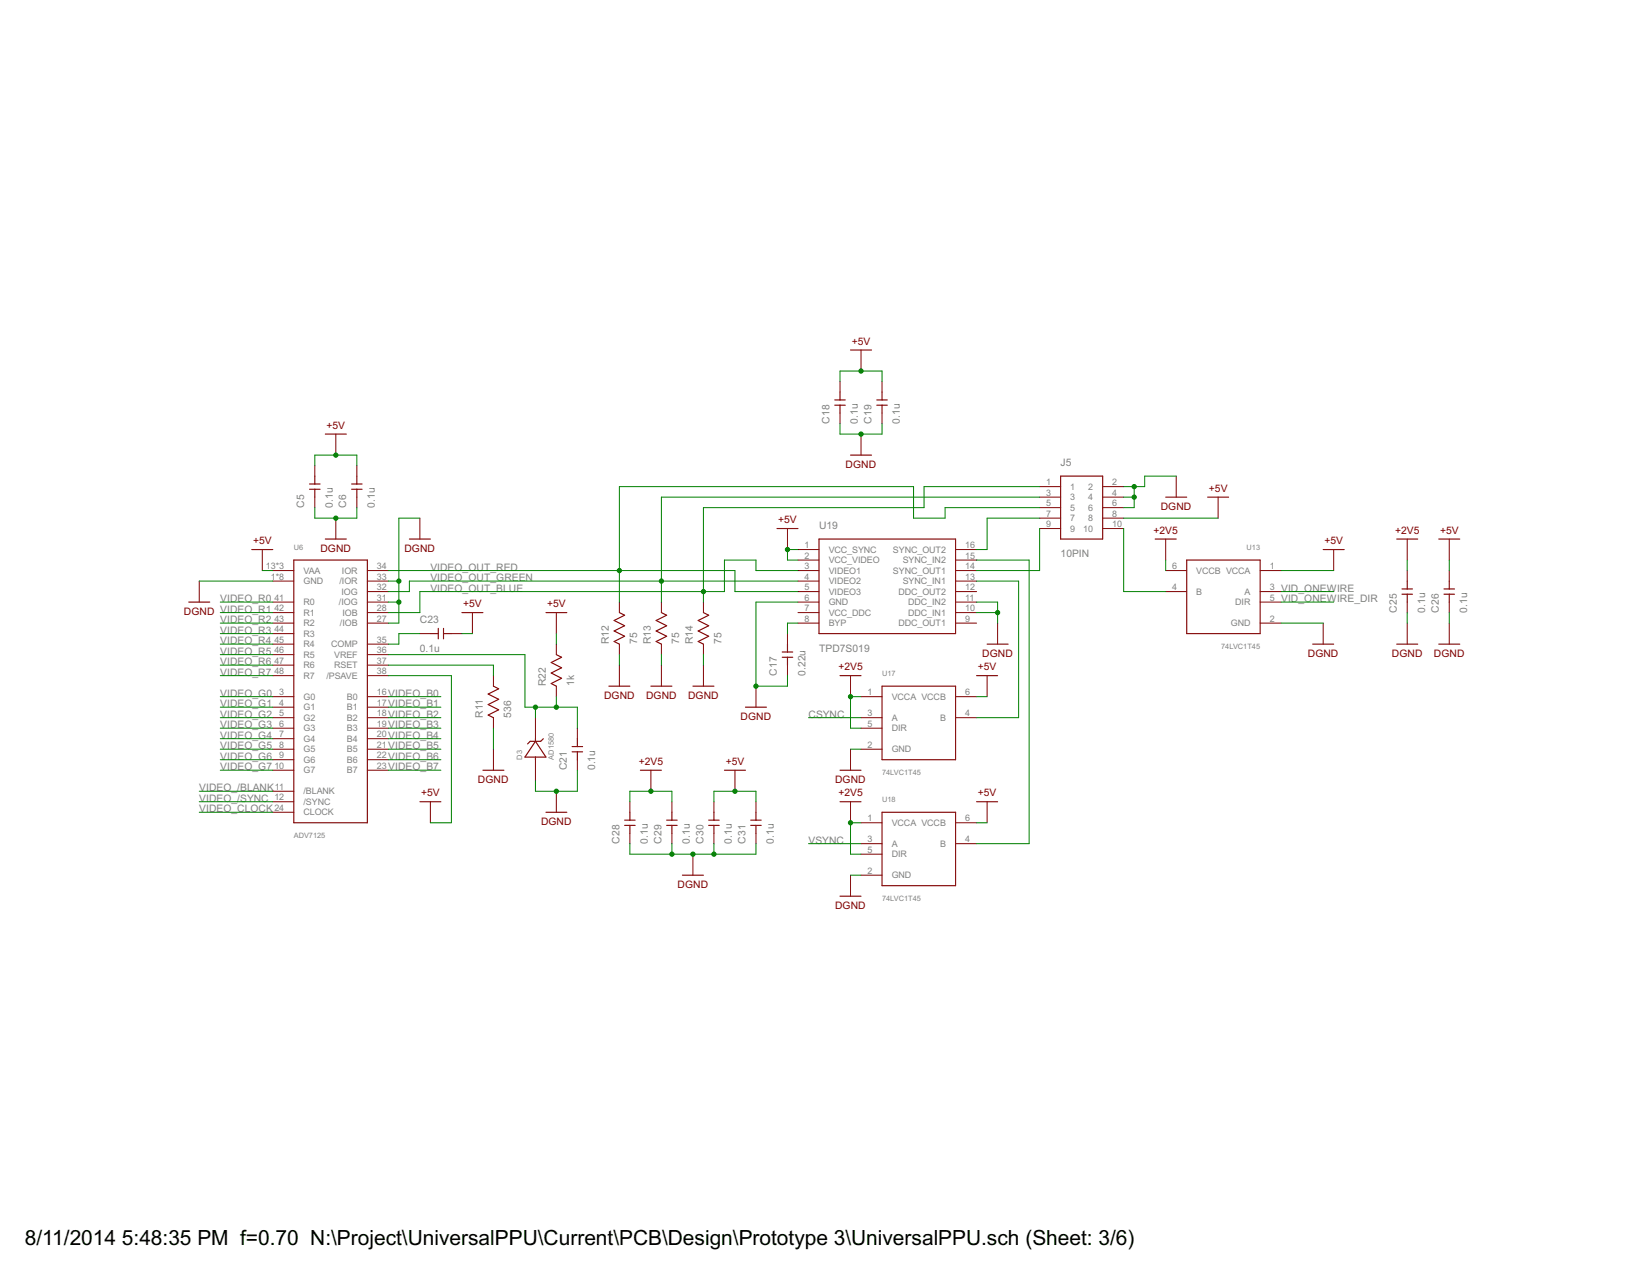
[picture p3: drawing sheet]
<svg xmlns="http://www.w3.org/2000/svg" width="279mm" height="216mm" viewBox="0 0 279 216" stroke-linecap="round" stroke-linejoin="round" font-family="sans-serif">
<g fill="none" stroke="#800000" stroke-width=".17">
<path d="M145.7 59.2v3.6M53.3 78.8v1.8M56.8 73.4v3.6M60.4 78.8v1.8M142.2 64.6v1.7M142.2 69.9v1.8M145.7 73.4v3.6M149.3 64.6v1.7M149.3 69.9v1.8M33.7 98.3v3.6M44.4 93v3.5M46.2 96.5h3.5"/>
<path d="M46.2 98.3h3.5M53.3 84.1v1.8M56.8 87.7v3.5M60.4 84.1v1.8M62.2 96.5h3.5M62.2 98.3h3.5M71.1 87.7v3.5M133.3 89.4v3.6M135 93h3.6M135 94.8h3.6M135 96.5h3.6M135 98.3h3.6"/>
<path d="M161.7 93h3.6M161.7 94.8h3.6M161.7 96.5h3.6M161.7 98.3h3.6M175.9 85.9h3.6M175.9 84.1h3.6M175.9 82.3h3.6M175.9 87.7h3.6M175.9 89.4h3.6M186.6 85.9h3.6M186.6 84.1h3.6M186.6 82.3h3.6"/>
<path d="M186.6 87.7h3.6M186.6 89.4h3.6M197.3 96.5h3.5M197.3 91.2v3.6M199.1 80.6v3.5M206.1 84.1v3.6M213.3 96.5h3.5M225.7 93v3.5M238.1 91.2v3.6M238.1 96.5v1.8M245.3 91.2v3.6M245.3 96.5v1.8"/>
<path d="M46.2 117.9h3.5M46.2 101.9h3.5M46.2 103.7h3.5M46.2 105.4h3.5M46.2 119.7h3.5M46.2 109h3.5M46.2 110.8h3.5M46.2 112.5h3.5M46.2 114.3h3.5M46.2 107.2h3.5M62.2 117.9h3.5M62.2 100.1h3.5"/>
<path d="M62.2 101.9h3.5M62.2 103.7h3.5M62.2 105.4h3.5M62.2 119.7h3.5M62.2 109h3.5M62.2 110.8h3.5M62.2 112.5h3.5M62.2 114.3h3.5M71.1 107.2h1.7M76.4 107.2h1.8M79.9 103.7v3.5M83.5 114.3v1.8"/>
<path d="M94.1 103.7v3.5M94.1 109v1.8M94.1 116.1v1.8M104.8 101.9v1.8M104.8 109v1.8M104.8 112.5v3.6M111.9 101.9v1.8M111.9 109v1.8M111.9 112.5v3.6M119 101.9v1.8M119 109v1.8M119 112.5v3.6"/>
<path d="M127.9 116.1v3.6M133.3 107.2v1.8M133.3 112.5v1.8M135 100.1h3.6M135 101.9h3.6M135 103.7h3.6M135 105.4h3.6M143.9 114.3v3.6M145.7 117.9h3.6M161.7 117.9h3.6M161.7 100.1h3.6M161.7 101.9h3.6"/>
<path d="M161.7 103.7h3.6M161.7 105.4h3.6M167 114.3v3.6M168.8 105.4v3.6M197.3 100.1h3.5M213.3 100.1h3.5M213.3 101.9h3.5M213.3 105.4h3.5M223.9 105.4v3.6M238.1 101.9v1.8M238.1 105.4v3.6M245.3 101.9v1.8"/>
<path d="M245.3 105.4v3.6M46.2 121.4h3.5M46.2 123.2h3.5M46.2 126.8h3.5M46.2 125h3.5M46.2 128.5h3.5M46.2 130.3h3.5M46.2 133.9h3.5M46.2 135.7h3.5M46.2 137.4h3.5M62.2 121.4h3.5M62.2 123.2h3.5"/>
<path d="M62.2 126.8h3.5M62.2 125h3.5M62.2 128.5h3.5M62.2 130.3h3.5M72.8 135.7v3.5M83.5 121.4v1.8M83.5 126.8v3.5M90.6 121.4v3.6M90.6 128.5v3.6M94.1 133.9v3.5M97.7 123.2v1.8M97.7 128.5v1.8"/>
<path d="M106.6 135.7v1.7M110.2 130.3v3.6M113.7 135.7v1.7M120.8 135.7v1.7M124.4 130.3v3.6M127.9 135.7v1.7M143.9 126.8v3.5M143.9 135.7v3.5M145.7 121.4h3.6M145.7 123.2h3.6M145.7 126.8h3.6M145.7 139.2h3.6"/>
<path d="M161.7 121.4h3.6M161.7 139.2h3.6M167 135.7v3.5M106.6 141v1.7M113.7 141v1.7M117.3 144.5v3.6M120.8 141v1.7M127.9 141v1.7M143.9 148.1v3.5M145.7 142.7h3.6M145.7 144.5h3.6M145.7 148.1h3.6"/>
<path d="M161.7 142.7h3.6"/>
</g>
<g fill="none" stroke="#800000" stroke-width=".19">
<path d="M143.9 59.2h3.6M55.1 73.4h3.5M141.3 68.6h1.7M141.3 67.7h1.7M142.2 66.3v1.4M142.2 68.6v1.3M143.9 77h3.6M148.4 68.6h1.8M148.4 67.7h1.8M149.3 66.3v1.4M149.3 68.6v1.3M42.6 93h3.6"/>
<path d="M49.7 94.8h12.5v44.4h-12.5zM52.4 82.8h1.8M52.4 81.9h1.8M53.3 80.6v1.3M53.3 82.8v1.3M55.1 91.2h3.5M59.5 82.8h1.8M59.5 81.9h1.8M60.4 80.6v1.3M60.4 82.8v1.3M69.3 91.2h3.5M131.5 89.4h3.5"/>
<path d="M138.6 91.2h23.1v16h-23.1zM179.5 80.6h7.1v10.6h-7.1zM195.5 91.2h3.6M197.3 84.1h3.5M200.8 94.8h12.5v12.4h-12.5zM204.4 84.1h3.5M223.9 93h3.6M236.4 91.2h3.5M237.3 99.7h1.7M238.1 98.3v1.4M243.5 91.2h3.5M244.4 99.7h1.7"/>
<path d="M245.3 98.3v1.4M31.9 101.9h3.6M72.8 107.2h1.4M74.2 106.3v1.8M75.1 107.2h1.3M75.1 106.3v1.8M78.2 103.7h3.5M83.5 116.1l.9 .4-1.8 .9 1.8 .9-1.8 .9 1.8 .9-1.8 .9 .9 .4M92.4 103.7h3.5M94.1 110.8l.9 .4-1.7 .9 1.7 .9-1.7 .9 1.7 .9-1.7 .9 .8 .4M103 116.1h3.6M104.8 103.7l.9 .4-1.8 .9 1.8 .9-1.8 .9 1.8 .9-1.8 .8 .9 .5"/>
<path d="M110.2 116.1h3.5M111.9 103.7l.9 .4-1.8 .9 1.8 .9-1.8 .9 1.8 .9-1.8 .8 .9 .5M117.3 116.1h3.5M119 103.7l.9 .4-1.7 .9 1.7 .9-1.7 .9 1.7 .9-1.7 .8 .8 .5M126.2 119.7h3.5M132.4 111.2h1.8M132.4 110.3h1.8M133.3 109v1.3M133.3 111.2v1.3M142.2 114.3h3.5M149.3 116.1h12.4v12.4h-12.4zM165.3 114.3h3.5"/>
<path d="M167 109h3.6M222.1 109h3.6M236.4 109h3.5M237.3 100.5h1.7M238.1 100.5v1.4M243.5 109h3.5M244.4 100.5h1.7M245.3 100.5v1.4M71.1 135.7h3.5M81.7 130.3h3.6M90.6 125.4l1.8 2.7h-3.6zM90.6 125v.4"/>
<path d="M90.6 128.1v.4M91.9 125l-.4 .4h-1.8l-.4 .5M92.4 137.4h3.5M96.8 127.2h1.8M96.8 126.3h1.8M97.7 125v1.3M97.7 127.2v1.3M105.7 139.7h1.8M105.7 138.8h1.8M106.6 137.4v1.4M106.6 139.7v1.3M108.4 130.3h3.5"/>
<path d="M112.8 139.7h1.8M112.8 138.8h1.8M113.7 137.4v1.4M113.7 139.7v1.3M119.9 139.7h1.8M119.9 138.8h1.8M120.8 137.4v1.4M120.8 139.7v1.3M122.6 130.3h3.6M127 139.7h1.8M127 138.8h1.8M127.9 137.4v1.4"/>
<path d="M127.9 139.7v1.3M142.2 130.3h3.5M142.2 135.7h3.5M149.3 137.4h12.4v12.5h-12.4zM165.3 135.7h3.5M115.5 148.1h3.5M142.2 151.6h3.5"/>
</g>
<g fill="none" stroke="#008000" stroke-width=".17">
<path d="M53.3 78.8v-1.8h7.1v1.8M142.2 64.6v-1.8h7.1v1.8M142.2 71.7v1.7h7.1v-1.7M33.7 98.3h12.5M44.4 96.5h1.8M53.3 85.9v1.8h7.1v-1.8M65.7 96.5h58.7v3.6h10.6M65.7 98.3h1.8M71.1 87.7h-3.6v17.7h-1.8M135 96.5h-7.1v-1.7h-5.3v5.3h-51.5v3.6h-5.4M135 93h-1.7v1.8h1.7M135 98.3h-65.7v1.8h-3.6"/>
<path d="M165.3 94.8h8.9v47.9h-8.9M165.3 98.3h7.1v23.1h-7.1M175.9 87.7h-8.9v5.3h-1.7M175.9 89.4v7.1h-10.6M175.9 85.9h-16v1.8h-5.3v-5.4h-49.8v19.6M175.9 84.1h-64v17.8M175.9 82.3h-19.5v3.6h-37.4v16M190.2 87.7h15.9M190.2 84.1h1.7M190.2 89.4v10.7h7.1M191.9 82.3v3.6h-1.7M197.3 94.8v1.7"/>
<path d="M199.1 80.6h-5.4v1.7h-3.5M216.8 96.5h8.9M238.1 94.8v1.7M245.3 94.8v1.7M37.3 117.9h8.9M37.3 107.2h8.9M37.3 114.3h8.9M37.3 101.9h8.9M37.3 103.7h8.9M37.3 105.4h8.9M37.3 109h8.9M37.3 110.8h8.9"/>
<path d="M37.3 112.5h8.9M37.3 119.7h8.9M65.7 117.9h8.9M65.7 114.3h10.7v24.9h-3.6M65.7 101.9h1.8M65.7 112.5h17.8v1.8M65.7 110.8h23.1v8.9h8.9v3.5M65.7 119.7h8.9M71.1 107.2h-3.6v1.8h-1.8M78.2 107.2h1.7M90.6 119.7v1.7M94.1 107.2v1.8"/>
<path d="M94.1 117.9v1.8M104.8 110.8v1.7M111.9 110.8v1.7M119 110.8v1.7M135 101.9h-7.1v14.2h5.4v-1.8M135 105.4h-1.7v1.8M145.7 117.9h-1.8v5.3h1.8M165.3 117.9h1.7M165.3 101.9h3.5v3.5M165.3 103.7h3.5M216.8 101.9h8.9M216.8 105.4h7.1"/>
<path d="M216.8 100.1h8.9M238.1 103.7v1.7M245.3 103.7v1.7M33.7 133.9h12.5M33.7 135.7h12.5M33.7 137.4h12.5M37.3 123.2h8.9M37.3 126.8h8.9M37.3 121.4h8.9M37.3 125h8.9M37.3 128.5h8.9M37.3 130.3h8.9"/>
<path d="M65.7 123.2h8.9M65.7 126.8h8.9M65.7 121.4h8.9M65.7 125h8.9M65.7 128.5h8.9M65.7 130.3h8.9M83.5 123.2v3.6M97.7 130.3v3.6h-7.1v-1.8M106.6 135.7v-1.8h7.1v1.8M120.8 135.7v-1.8h7.1v1.8M136.8 121.4h8.9M143.9 126.8h1.8"/>
<path d="M145.7 139.2h-1.8v5.3h1.8M165.3 139.2h1.7M106.6 142.7v1.8h21.3v-1.8M113.7 142.7v1.8M120.8 142.7v1.8M136.8 142.7h8.9M143.9 148.1h1.8"/>
</g>
<g fill="#008000" stroke="#008000" stroke-width=".17">
<circle cx="124.4" cy="133.9" r=".36"/>
<circle cx="133.3" cy="93" r=".36"/>
<circle cx="145.7" cy="62.8" r=".36"/>
<circle cx="56.8" cy="77" r=".36"/>
<circle cx="110.2" cy="133.9" r=".36"/>
<circle cx="143.9" cy="117.9" r=".36"/>
<circle cx="143.9" cy="139.2" r=".36"/>
<circle cx="117.3" cy="144.5" r=".36"/>
<circle cx="113.7" cy="144.5" r=".36"/>
<circle cx="120.8" cy="144.5" r=".36"/>
<circle cx="127.9" cy="116.1" r=".36"/>
<circle cx="168.8" cy="103.7" r=".36"/>
<circle cx="145.7" cy="73.4" r=".36"/>
<circle cx="56.8" cy="87.7" r=".36"/>
<circle cx="67.5" cy="101.9" r=".36"/>
<circle cx="67.5" cy="98.3" r=".36"/>
<circle cx="94.1" cy="133.9" r=".36"/>
<circle cx="191.9" cy="84.1" r=".36"/>
<circle cx="191.9" cy="82.3" r=".36"/>
<circle cx="104.8" cy="96.5" r=".36"/>
<circle cx="111.9" cy="98.3" r=".36"/>
<circle cx="119" cy="100.1" r=".36"/>
<circle cx="90.6" cy="119.7" r=".36"/>
<circle cx="94.1" cy="119.7" r=".36"/>
</g>
<g font-size="4">
<text x="4.2" y="210.7">8/11/2014</text>
<text x="20.6" y="210.7">5:48:35 PM f=0.70 N:\Project\UniversalPPU\Current\PCB\Design\Prototype 3\UniversalPPU.sch (Sheet: 3/6)</text>
</g>
<g font-size="1.9" fill="#800000">
<text x="144.1" y="58.3">+5V</text>
<text x="55.3" y="72.6">+5V</text>
<text x="143.1" y="79.1">DGND</text>
<text x="204.6" y="83.2">+5V</text>
<text x="131.7" y="88.6">+5V</text>
<text x="196.4" y="86.2">DGND</text>
<text x="42.8" y="92.1">+5V</text>
<text x="54.2" y="93.4">DGND</text>
<text x="68.4" y="93.4">DGND</text>
<text x="195.2" y="90.3">+2V5</text>
<text x="224.1" y="92.1">+5V</text>
<text x="236.1" y="90.3">+2V5</text>
<text x="243.7" y="90.3">+5V</text>
<text x="31.1" y="104">DGND VIDEO_R1</text>
<text x="78.4" y="102.8">+5V</text>
<text x="92.6" y="102.8">+5V</text>
<text x="141.9" y="113.4">+2V5</text>
<text x="165.5" y="113.4">+5V</text>
<text x="166.2" y="111.1">DGND</text>
<text x="221.3" y="111.1">DGND</text>
<text x="235.5" y="111.1">DGND</text>
<text x="242.7" y="111.1">DGND</text>
<text x="102.2" y="118.2">DGND</text>
<text x="109.3" y="118.2">DGND</text>
<text x="116.4" y="118.2">DGND</text>
<text x="125.3" y="121.8">DGND</text>
<text x="108.1" y="129.4">+2V5</text>
<text x="122.8" y="129.4">+5V</text>
<text x="71.3" y="134.8">+5V</text>
<text x="80.9" y="132.5">DGND</text>
<text x="141.3" y="132.5">DGND</text>
<text x="141.9" y="134.8">+2V5</text>
<text x="165.5" y="134.8">+5V</text>
<text x="91.6" y="139.6">DGND</text>
<text x="114.7" y="150.2">DGND</text>
<text x="141.3" y="153.8">DGND</text>
</g>
<g font-size="1.9" fill="#808080">
<text x="140.4" y="71.7" transform="rotate(-90 140.4 71.7)">C18</text>
<text x="145.2" y="71.7" transform="rotate(-90 145.2 71.7)">0.1u</text>
<text x="147.5" y="71.7" transform="rotate(-90 147.5 71.7)">C19</text>
<text x="152.3" y="71.7" transform="rotate(-90 152.3 71.7)">0.1u</text>
<text x="179.5" y="78.8">J5</text>
<text x="51.5" y="85.9" transform="rotate(-90 51.5 85.9)">C5</text>
<text x="56.3" y="85.9" transform="rotate(-90 56.3 85.9)">0.1u</text>
<text x="58.6" y="85.9" transform="rotate(-90 58.6 85.9)">C6</text>
<text x="63.4" y="85.9" transform="rotate(-90 63.4 85.9)">0.1u</text>
<text x="138.6" y="89.4">U19</text>
<text x="179.5" y="94.2">10PIN</text>
<text x="37.3" y="101.9">VIDEO_R0</text>
<text x="72.8" y="96.5">VIDEO_OUT_RED</text>
<text x="72.8" y="98.3">VIDEO_OUT_GREEN</text>
<text x="72.8" y="100.1">VIDEO_OUT_BLUE</text>
<text x="216.8" y="100.1">VID_ONEWIRE</text>
<text x="216.8" y="101.9">VID_ONEWIRE_DIR</text>
<text x="37.3" y="105.4">VIDEO_R2</text>
<text x="37.3" y="107.2">VIDEO_R3</text>
<text x="71.1" y="105.4">C23</text>
<text x="236.4" y="103.7" transform="rotate(-90 236.4 103.7)">C25</text>
<text x="241.2" y="103.7" transform="rotate(-90 241.2 103.7)">0.1u</text>
<text x="243.5" y="103.7" transform="rotate(-90 243.5 103.7)">C26</text>
<text x="248.3" y="103.7" transform="rotate(-90 248.3 103.7)">0.1u</text>
<text x="37.3" y="109">VIDEO_R4</text>
<text x="37.3" y="110.8">VIDEO_R5</text>
<text x="37.3" y="112.5">VIDEO_R6</text>
<text x="71.1" y="110.2">0.1u</text>
<text x="103" y="109" transform="rotate(-90 103 109)">R12</text>
<text x="107.9" y="109" transform="rotate(-90 107.9 109)">75</text>
<text x="110.2" y="109" transform="rotate(-90 110.2 109)">R13</text>
<text x="115" y="109" transform="rotate(-90 115 109)">75</text>
<text x="117.3" y="109" transform="rotate(-90 117.3 109)">R14</text>
<text x="122.1" y="109" transform="rotate(-90 122.1 109)">75</text>
<text x="138.6" y="110.2">TPD7S019</text>
<text x="37.3" y="114.3">VIDEO_R7</text>
<text x="37.3" y="117.9">VIDEO_G0</text>
<text x="37.3" y="119.7">VIDEO_G1</text>
<text x="65.7" y="117.9">VIDEO_B0</text>
<text x="65.7" y="119.7">VIDEO_B1</text>
<text x="92.4" y="116.1" transform="rotate(-90 92.4 116.1)">R22</text>
<text x="97.2" y="116.1" transform="rotate(-90 97.2 116.1)">1k</text>
<text x="131.5" y="114.3" transform="rotate(-90 131.5 114.3)">C17</text>
<text x="136.3" y="114.3" transform="rotate(-90 136.3 114.3)">0.22u</text>
<text x="37.3" y="121.4">VIDEO_G2</text>
<text x="37.3" y="123.2">VIDEO_G3</text>
<text x="37.3" y="125">VIDEO_G4</text>
<text x="65.7" y="121.4">VIDEO_B2</text>
<text x="65.7" y="123.2">VIDEO_B3</text>
<text x="65.7" y="125">VIDEO_B4</text>
<text x="81.7" y="121.4" transform="rotate(-90 81.7 121.4)">R11</text>
<text x="86.5" y="121.4" transform="rotate(-90 86.5 121.4)">536</text>
<text x="136.8" y="121.4">CSYNC</text>
<text x="37.3" y="126.8">VIDEO_G5</text>
<text x="37.3" y="128.5">VIDEO_G6</text>
<text x="37.3" y="130.3">VIDEO_G7</text>
<text x="65.7" y="126.8">VIDEO_B5</text>
<text x="65.7" y="128.5">VIDEO_B6</text>
<text x="65.7" y="130.3">VIDEO_B7</text>
<text x="95.9" y="130.3" transform="rotate(-90 95.9 130.3)">C21</text>
<text x="100.7" y="130.3" transform="rotate(-90 100.7 130.3)">0.1u</text>
<text x="33.7" y="133.9">VIDEO_/BLANK</text>
<text x="33.7" y="135.6">VIDEO_/SYNC</text>
<text x="33.7" y="137.4">VIDEO_CLOCK</text>
<text x="104.8" y="142.8" transform="rotate(-90 104.8 142.8)">C28</text>
<text x="109.6" y="142.8" transform="rotate(-90 109.6 142.8)">0.1u</text>
<text x="111.9" y="142.8" transform="rotate(-90 111.9 142.8)">C29</text>
<text x="116.7" y="142.8" transform="rotate(-90 116.7 142.8)">0.1u</text>
<text x="119" y="142.8" transform="rotate(-90 119 142.8)">C30</text>
<text x="123.9" y="142.8" transform="rotate(-90 123.9 142.8)">0.1u</text>
<text x="126.2" y="142.8" transform="rotate(-90 126.2 142.8)">C31</text>
<text x="131" y="142.8" transform="rotate(-90 131 142.8)">0.1u</text>
<text x="136.8" y="142.8">VSYNC</text>
</g>
<g font-size="1.7" fill="#808080">
<text x="177" y="83.9">3</text>
<text x="177" y="82.1">1</text>
<text x="181.1" y="82.9">1</text>
<text x="184.1" y="82.9">2</text>
<text x="188.2" y="82.1">2</text>
<text x="188.2" y="83.9">4</text>
<text x="177" y="85.6">5</text>
<text x="177" y="87.4">7</text>
<text x="177" y="89.2">9</text>
<text x="181.1" y="86.4">5</text>
<text x="181.1" y="84.6">3</text>
<text x="181.1" y="88.2">7</text>
<text x="181.1" y="90">9</text>
<text x="183.3" y="90">10</text>
<text x="184.1" y="84.6">4</text>
<text x="184.1" y="86.4">6</text>
<text x="184.1" y="88.2">8</text>
<text x="188.2" y="85.6">6</text>
<text x="188.2" y="87.4">8</text>
<text x="188.2" y="89.2">10</text>
<text x="136.1" y="92.7">1</text>
<text x="136.1" y="94.5">2</text>
<text x="140.2" y="93.5">VCC_SYNC</text>
<text x="140.2" y="95.3">VCC_VIDEO</text>
<text x="151.1" y="93.5">SYNC_OUT2</text>
<text x="152.8" y="95.3">SYNC_IN2</text>
<text x="163.3" y="92.7">16</text>
<text x="163.3" y="94.5">15</text>
<text x="45" y="96.3">13*3</text>
<text x="45.8" y="98.1">1*8</text>
<text x="46.4" y="101.6">41</text>
<text x="51.4" y="98.9">GND</text>
<text x="51.4" y="97.1">VAA</text>
<text x="57.4" y="98.9">/IOR</text>
<text x="57.8" y="100.6">IOG</text>
<text x="57.9" y="97.1">IOR</text>
<text x="63.8" y="101.6">31</text>
<text x="63.8" y="99.9">32</text>
<text x="63.8" y="98.1">33</text>
<text x="63.8" y="96.3">34</text>
<text x="136.1" y="96.3">3</text>
<text x="136.1" y="98.1">4</text>
<text x="136.1" y="99.9">5</text>
<text x="136.1" y="101.6">6</text>
<text x="140.2" y="97.1">VIDEO1</text>
<text x="140.2" y="98.9">VIDEO2</text>
<text x="140.2" y="100.6">VIDEO3</text>
<text x="151.1" y="97.1">SYNC_OUT1</text>
<text x="152" y="100.6">DDC_OUT2</text>
<text x="152.8" y="98.9">SYNC_IN1</text>
<text x="163.3" y="96.3">14</text>
<text x="163.3" y="98.1">13</text>
<text x="163.3" y="99.9">12</text>
<text x="163.3" y="101.6">11</text>
<text x="198.4" y="96.3">6</text>
<text x="198.4" y="99.9">4</text>
<text x="202.5" y="97.1">VCCB VCCA</text>
<text x="202.5" y="100.6">B</text>
<text x="210.6" y="100.6">A</text>
<text x="214.9" y="96.3">1</text>
<text x="214.9" y="99.9">3</text>
<text x="214.9" y="101.6">5</text>
<text x="46.4" y="103.4">42</text>
<text x="46.4" y="105.2">43</text>
<text x="46.4" y="107">44</text>
<text x="51.4" y="102.4">R0</text>
<text x="51.4" y="104.2">R1</text>
<text x="51.4" y="106">R2</text>
<text x="51.4" y="107.7">R3</text>
<text x="57.4" y="102.4">/IOG</text>
<text x="57.5" y="106">/IOB</text>
<text x="57.9" y="104.2">IOB</text>
<text x="63.8" y="105.2">27</text>
<text x="63.8" y="103.4">28</text>
<text x="136.1" y="103.4">7</text>
<text x="136.1" y="105.2">8</text>
<text x="140.2" y="102.4">GND</text>
<text x="140.2" y="104.2">VCC_DDC</text>
<text x="140.2" y="106">BYP</text>
<text x="152" y="106">DDC_OUT1</text>
<text x="153.7" y="102.4">DDC_IN2</text>
<text x="153.7" y="104.2">DDC_IN1</text>
<text x="163.3" y="103.4">10</text>
<text x="163.3" y="105.2">9</text>
<text x="208.3" y="106">GND</text>
<text x="209" y="102.4">DIR</text>
<text x="214.9" y="105.2">2</text>
<text x="46.4" y="108.7">45</text>
<text x="46.4" y="110.5">46</text>
<text x="46.4" y="112.3">47</text>
<text x="51.4" y="109.5">R4</text>
<text x="51.4" y="111.3">R5</text>
<text x="51.4" y="113.1">R6</text>
<text x="56" y="109.5">COMP</text>
<text x="56.5" y="111.3">VREF</text>
<text x="56.5" y="113.1">RSET</text>
<text x="63.8" y="108.7">35</text>
<text x="63.8" y="110.5">36</text>
<text x="63.8" y="112.3">37</text>
<text x="46.4" y="114.1">48</text>
<text x="47.3" y="117.6">3</text>
<text x="47.3" y="119.4">4</text>
<text x="51.4" y="118.4">G0</text>
<text x="51.4" y="114.9">R7</text>
<text x="55.2" y="114.8">/PSAVE</text>
<text x="58.7" y="118.4">B0</text>
<text x="63.8" y="117.6">16</text>
<text x="63.8" y="119.4">17</text>
<text x="63.8" y="114.1">38</text>
<text x="146.8" y="117.6">1</text>
<text x="150.9" y="118.4">VCCA VCCB</text>
<text x="163.3" y="117.6">6</text>
<text x="47.3" y="121.2">5</text>
<text x="47.3" y="123">6</text>
<text x="47.3" y="124.7">7</text>
<text x="51.4" y="120.2">G1</text>
<text x="51.4" y="122">G2</text>
<text x="51.4" y="123.7">G3</text>
<text x="51.4" y="125.5">G4</text>
<text x="58.7" y="120.2">B1</text>
<text x="58.7" y="122">B2</text>
<text x="58.7" y="123.7">B3</text>
<text x="58.7" y="125.5">B4</text>
<text x="63.8" y="121.2">18</text>
<text x="63.8" y="123">19</text>
<text x="63.8" y="124.7">20</text>
<text x="146.8" y="121.2">3</text>
<text x="146.8" y="123">5</text>
<text x="150.9" y="122">A</text>
<text x="150.9" y="123.7">DIR</text>
<text x="159.1" y="122">B</text>
<text x="163.3" y="121.2">4</text>
<text x="46.4" y="130.1">10</text>
<text x="47.3" y="126.5">8</text>
<text x="47.3" y="128.3">9</text>
<text x="51.4" y="127.3">G5</text>
<text x="51.4" y="129.1">G6</text>
<text x="51.4" y="130.9">G7</text>
<text x="58.7" y="127.3">B5</text>
<text x="58.7" y="129.1">B6</text>
<text x="58.7" y="130.8">B7</text>
<text x="63.8" y="126.5">21</text>
<text x="63.8" y="128.3">22</text>
<text x="63.8" y="130.1">23</text>
<text x="146.8" y="126.5">2</text>
<text x="150.9" y="127.3">GND</text>
<text x="46.4" y="135.4">12</text>
<text x="46.4" y="137.2">24</text>
<text x="46.5" y="133.6">11</text>
<text x="51.4" y="134.4">/BLANK</text>
<text x="51.4" y="136.2">/SYNC</text>
<text x="51.4" y="138">CLOCK</text>
<text x="146.8" y="139">1</text>
<text x="146.8" y="142.5">3</text>
<text x="150.9" y="139.7">VCCA VCCB</text>
<text x="150.9" y="143.3">A</text>
<text x="159.1" y="143.3">B</text>
<text x="163.3" y="139">6</text>
<text x="163.3" y="142.5">4</text>
<text x="146.8" y="144.3">5</text>
<text x="146.8" y="147.8">2</text>
<text x="150.9" y="145.1">DIR</text>
<text x="150.9" y="148.6">GND</text>
</g>
<g font-size="1.4" fill="#808080">
<text x="49.7" y="93">U6</text>
<text x="211" y="93">U13</text>
<text x="206.7" y="109.9">74LVC1T45</text>
<text x="149.3" y="114.3">U17</text>
<text x="88.4" y="128.5" transform="rotate(-90 88.4 128.5)">D3</text>
<text x="93.7" y="128.5" transform="rotate(-90 93.7 128.5)">AD1580</text>
<text x="149.3" y="131.2">74LVC1T45</text>
<text x="149.3" y="135.6">U18</text>
<text x="49.7" y="141.9">ADV7125</text>
<text x="149.3" y="152.5">74LVC1T45</text>
</g>
</svg>
